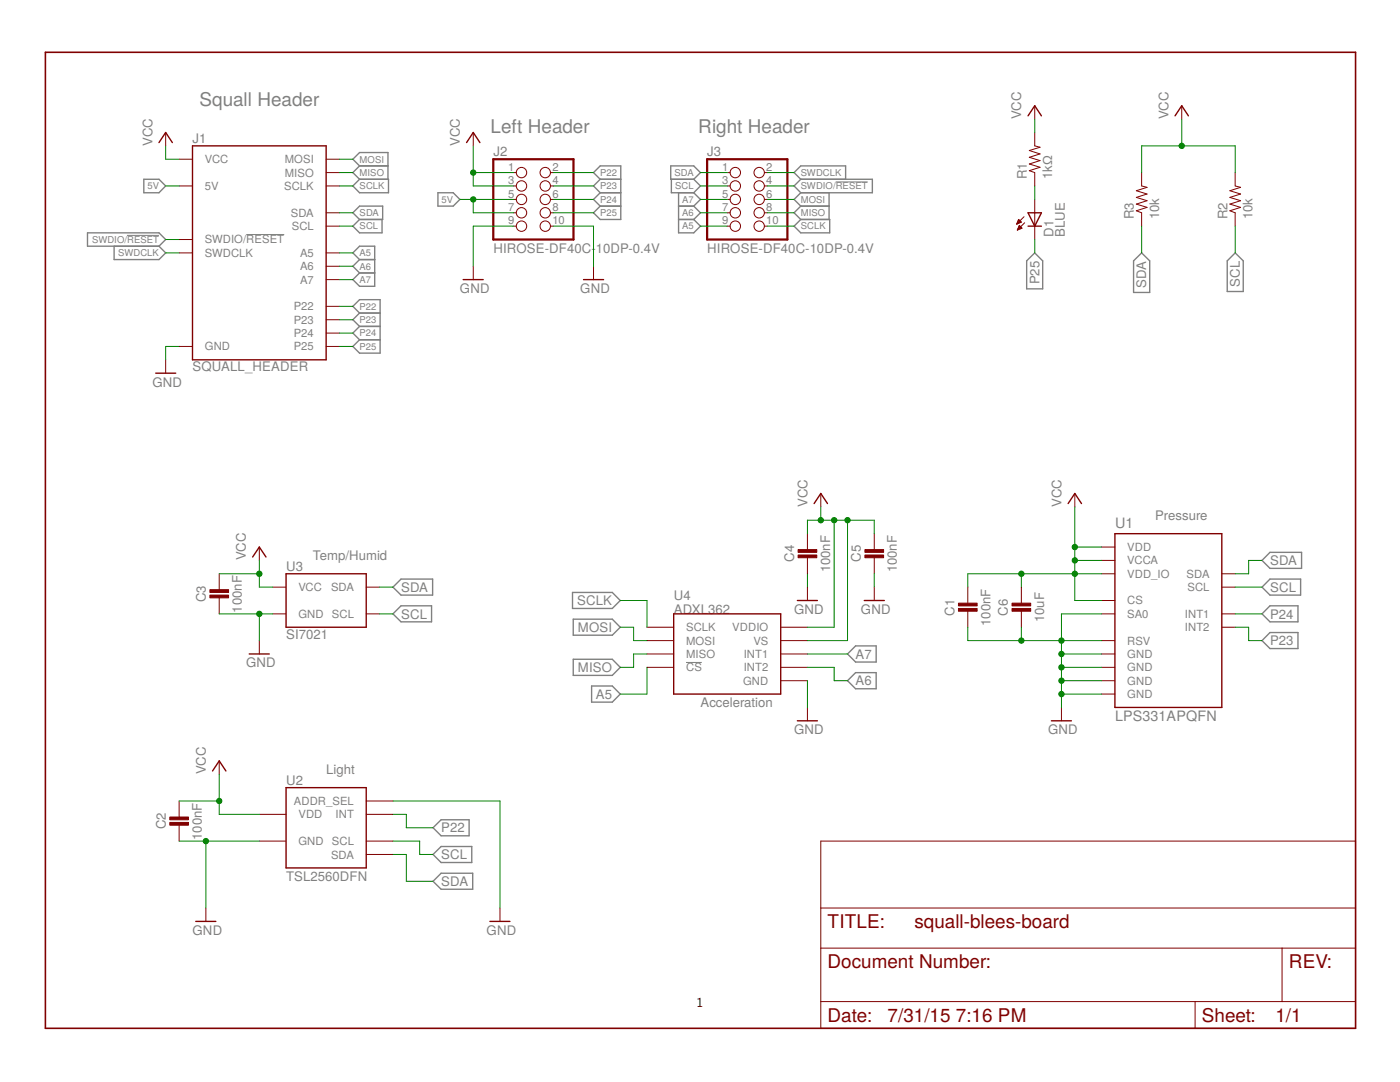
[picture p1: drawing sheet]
<svg xmlns="http://www.w3.org/2000/svg" width="279mm" height="216mm" viewBox="0 0 279 216" stroke-linecap="round" stroke-linejoin="round" font-family="sans-serif">
<path d="M166.8 36.3h6.4M25.3 47h6.4M49.1 46.8h7.6M136.9 132.2h3.2" fill="none" stroke="#808080" stroke-width=".2"/>
<g fill="none" stroke="#808080" stroke-width=".28">
<path d="M28.7 35.8h3l1.4 1.3-1.4 1.4h-3zM70.4 37.1l1.4-1.3h5.7v2.7h-5.7zM71.8 33.1l-1.4-1.3 1.4-1.4h5.6v5.4M71.8 33.1h5.6M71.8 33.1l-1.4 1.3 1.4 1.4M87.4 38.5h3l1.4 1.3-1.4 1.3h-3zM119.8 35.8l-1.4-1.4 1.4-1.3h4.1v10.7h-4.1l-1.4-1.3 1.4-1.4M119.8 35.8h4.1M119.8 38.5h4.1M119.8 35.8l-1.4 1.3 1.4 1.4M119.8 38.5l-1.4 1.3 1.4 1.3M133.9 33.1h4.6l1.3 1.3-1.3 1.4h-4.6z"/>
<path d="M134 35.8v2.7h4.5M135.4 38.5v8h3.1l1.3-1.4-1.3-1.3M138.5 35.8l1.3 1.3-1.3 1.4M138.5 38.5l1.3 1.3-1.3 1.3M159.8 35.8h14.3v2.7h-14.3M159.8 35.8l-1.3-1.4 1.3-1.3h9v2.7M159.8 38.5l-1.3 1.3 1.3 1.3M159.8 35.8l-1.3 1.3 1.3 1.4M165.5 38.5v5.3M17.5 46.5h14.2l1.4 1.3-1.4 1.3h-14.2zM22.8 49.1v2.7h8.9l1.4-1.3-1.4-1.4M70.4 42.5l1.4-1.4h4.6v2.7h-4.6z"/>
<path d="M71.8 51.8l-1.4 1.3 1.4 1.4M71.8 51.8h3M71.8 54.5h3M71.8 51.8l-1.4-1.3 1.4-1.4h3v8h-3l-1.4-1.3 1.4-1.3M71.8 43.8l-1.4 1.3 1.4 1.4h4.4v-2.7M119.8 41.1h4.1M135.4 43.8h3.1M135.4 41.1h3.1M138.5 41.1l1.3 1.4-1.3 1.3M159.8 43.8h5.8v2.7h-5.8l-1.3-1.4zM159.8 41.1h5.7M159.8 41.1l-1.3 1.4 1.3 1.3"/>
<path d="M204.9 52l1.6-1.5 1.6 1.5v5.6h-3.2zM226.2 52l1.6-1.5 1.6 1.5v6.4h-3.2zM246.5 50.5l1.6 1.5v6.2h-3.2v-6.2zM71.8 62.5l-1.4 1.3 1.4 1.3M71.8 62.5h4.1M71.8 65.1h4.1M71.8 62.5l-1.4-1.4 1.4-1.3h4.1v10.7h-4.1l-1.4-1.4 1.4-1.3M71.8 65.1l-1.4 1.4 1.4 1.3M71.8 67.8h4.1M78.4 117.2l1.6-1.7h6.3v3.2h-6.3zM114.3 118.2h7.9l1.6 1.6-1.6 1.6h-7.9zM253.4 115.5h6.2v3.2h-6.2l-1.5-1.5z"/>
<path d="M253.4 110.2h6.4v3.2h-6.4l-1.5-1.6zM80 120.9h6.1v3.2h-6.1l-1.6-1.6zM114.4 123.5h7.8l1.6 1.7-1.6 1.5h-7.8zM114.4 131.6h7.8l1.6 1.6-1.6 1.6h-7.8zM118.1 136.9h4.1l1.6 1.6-1.6 1.6h-4.1zM169.1 135.8l1.7-1.6h4.1v3.2h-4.1zM169.1 130.5l1.7-1.6h4.1v3.2h-4.1zM253.4 126.2h5.6v3.2h-5.6l-1.5-1.6zM253.4 120.9h5.6v3.2h-5.6l-1.5-1.6zM86.4 175.9l1.6-1.7h6.3v3.2h-6.3zM86.4 170.5l1.6-1.6h6.1v3.2h-6.1zM86.4 165.2l1.6-1.6h5.6v3.2h-5.6z"/>
</g>
<path d="M9.1 10.4h261.4v194.8h-261.4z" fill="none" stroke="#800000" stroke-width=".32"/>
<g fill="none" stroke="#800000" stroke-width=".2">
<path d="M33.1 26.4v2.7M35.8 31.8h2.6M35.8 37.1h2.6M65.1 31.8h2.7M65.1 37.1h2.7M65.1 34.4h2.7M94.4 26.4v2.7M102.4 37.1h.6M102.4 34.4h.6M102.4 39.8h.6M109.9 37.1h.5M109.9 34.4h.5"/>
<path d="M109.9 39.8h.5M145.1 37.1h.6M145.1 34.4h.6M145.1 39.8h.6M152.5 37.1h.6M152.5 34.4h.6M152.5 39.8h.6M206.5 21.1v2.7M206.5 26.4v2.7l1.1 .3-2.2 .6 2.2 .7-2.2 .7 2.2 .6-2.2 .7 2.2 .7-2.2 .7 1.1 .3v2.7M206.5 39.8v8M227.8 34.4v2.7l1.1 .3-2.1 .7 2.1 .6-2.1 .7 2.1 .6-2.1 .7 2.1 .7-2.1 .7 1 .4v2.6M235.8 21.1v2.7"/>
<path d="M246.5 34.4v2.7l1.1 .3-2.2 .7 2.2 .6-2.2 .7 2.2 .6-2.2 .7 2.2 .7-2.2 .7 1.1 .4v2.6M35.8 47.8h2.6M35.8 50.5h2.6M65.1 50.5h2.7M65.1 42.5h2.7M65.1 45.1h2.7M65.1 53.1h2.7M65.1 55.8h2.7M94.4 53.1v2.7M102.4 42.5h.6M102.4 45.1h.6M109.9 42.5h.5"/>
<path d="M109.9 45.1h.5M118.4 53.1v2.7M145.1 42.5h.6M145.1 45.1h.6M152.5 42.5h.6M152.5 45.1h.6M202.9 44.7h.1M203 44.5h.3M203 44.4h.6M203.1 45.8h.2M203.1 44.3h.7M203.1 44.1h.5"/>
<path d="M203.1 45.7h.5M203.2 45.6h.7M203.2 44h.3M203.2 43.9h.2M203.2 45.4h.7M203.3 43.8l.5 .5-.9 .4zM203.3 45.3h.4M203.3 45.2h.3M203.4 45h.1M203.4 45l.6 .5-1 .4zM204.4 43.2l-1.5 1.5M204.5 44.4l-1.5 1.5"/>
<path d="M33.1 71.8v2.7M35.8 69.1h2.6M65.1 69.1h2.7M65.1 61.1h2.7M65.1 63.8h2.7M65.1 66.5h2.7M163.8 98.5v2.6M214.5 98.5v2.6M43.8 114.5v3.2M43.8 119v3.5M51.8 109.2v2.6M54.4 117.2h2.7"/>
<path d="M73.1 117.2h2.7M161.1 106.5v3.2M161.1 111v3.5M161.1 117.2v2.6M174.5 106.5v3.2M174.5 111v3.5M174.5 117.2v2.6M193.1 117.2v3.2M203.8 117.2v3.2M219.8 114.5h2.7M219.8 119.8h2.7M219.8 109.2h2.7"/>
<path d="M219.8 111.8h2.7M243.8 114.5h2.7M243.8 117.2h2.7M51.8 127.8v2.7M54.4 122.5h2.7M73.1 122.5h2.7M129.1 130.5h5.4M129.1 125.2h5.4M129.1 127.8h5.4M129.1 133.2h5.4M155.8 130.5h5.3M155.8 125.2h5.3"/>
<path d="M155.8 127.8h5.3M155.8 133.2h5.3M155.8 135.8h5.3M193.1 121.7v3.5M203.8 121.7v3.5M219.8 130.5h2.7M219.8 122.5h2.7M219.8 127.8h2.7M219.8 133.2h2.7M219.8 135.8h2.7M219.8 138.5h2.7M243.8 122.5h2.7"/>
<path d="M243.8 125.2h2.7M35.8 159.8v3.2M43.8 151.8v2.7M73.1 159.8h5.3M161.1 141.2v2.6M211.8 141.2v2.6M35.8 164.4v3.4M51.8 167.8h5.3M51.8 162.5h5.3M73.1 167.8h5.3M73.1 162.5h5.3M73.1 170.5h5.3"/>
<path d="M163.8 167.8h106.7v37.4h-106.7zM41.1 181.2v2.7M99.8 181.2v2.7M163.8 189.2h106.7M163.8 199.9h106.7M163.8 181.2h106.7M238.5 199.9v5.3M255.9 189.2v10.7"/>
<circle cx="104.1" cy="37.1" r="1.04"/>
<circle cx="104.1" cy="39.8" r="1.04"/>
<circle cx="104.1" cy="34.4" r="1.04"/>
<circle cx="108.8" cy="34.4" r="1.04"/>
<circle cx="108.8" cy="37.1" r="1.04"/>
<circle cx="108.8" cy="39.8" r="1.04"/>
<circle cx="146.7" cy="37.1" r="1.04"/>
<circle cx="146.7" cy="34.4" r="1.04"/>
<circle cx="146.7" cy="39.8" r="1.04"/>
<circle cx="151.5" cy="39.8" r="1.04"/>
<circle cx="151.5" cy="37.1" r="1.04"/>
<circle cx="151.5" cy="34.4" r="1.04"/>
<circle cx="104.1" cy="45.1" r="1.04"/>
<circle cx="104.1" cy="42.5" r="1.04"/>
<circle cx="108.8" cy="45.1" r="1.04"/>
<circle cx="108.8" cy="42.5" r="1.04"/>
<circle cx="146.7" cy="45.1" r="1.04"/>
<circle cx="146.7" cy="42.5" r="1.04"/>
<circle cx="151.5" cy="45.1" r="1.04"/>
<circle cx="151.5" cy="42.5" r="1.04"/>
</g>
<g fill="none" stroke="#800000" stroke-width=".28">
<path d="M31.7 28.4l1.4-2 1.3 2M38.4 29.1h26.7v42.7h-26.7zM93.1 28.4l1.3-2 1.4 2M205.2 23.1l1.3-2 1.3 2M234.5 23.1l1.3-2 1.4 2M92.4 55.8h4M116.5 55.8h4M205.2 42.5h2.6l-1.3 2.6zM205.2 45.1h2.6M31.1 74.5h4M50.4 111.1l1.4-1.9 1.3 1.9M57.1 114.5h16v10.7h-16z"/>
<path d="M159.1 119.8h4M162.5 100.5l1.3-2 1.3 2M172.5 119.8h4M213.2 100.5l1.3-2 1.3 2M222.5 106.5h21.3v34.7h-21.3zM49.7 130.5h4M134.5 122.5h21.3v16h-21.3zM42.4 153.8l1.4-2 1.3 2M57.1 157.2h16v16h-16zM159.1 143.8h4M209.8 143.8h4M39.1 183.9h4"/>
<path d="M97.8 183.9h4"/>
</g>
<path d="M98.4 31.8h16v16h-16zM141.1 31.8h16v16h-16z" fill="none" stroke="#800000" stroke-width=".44"/>
<g fill="#800000" stroke="#800000" stroke-width=".2">
<path d="M202 120.4h3.7v.5h-3.7z"/>
<path d="M202 121.4h3.7v.6h-3.7z"/>
<path d="M191.3 120.4h3.7v.5h-3.7z"/>
<path d="M191.3 121.4h3.7v.6h-3.7z"/>
<path d="M41.9 117.7h3.7v.5h-3.7z"/>
<path d="M41.9 118.7h3.7v.6h-3.7z"/>
<path d="M33.9 163h3.7v.6h-3.7z"/>
<path d="M33.9 164.1h3.7v.6h-3.7z"/>
<path d="M159.3 109.7h3.7v.5h-3.7z"/>
<path d="M159.3 110.7h3.7v.6h-3.7z"/>
<path d="M172.6 109.7h3.7v.5h-3.7z"/>
<path d="M172.6 110.7h3.7v.6h-3.7z"/>
</g>
<g fill="none" stroke="#008000" stroke-width=".2">
<path d="M33.1 29.1v2.7h2.7M33.1 37.1h2.7M67.8 31.8h2.6M67.8 37.1h2.6M67.8 34.4h2.6M91.8 39.8h10.6M94.4 29.1v8h8M94.4 39.8v2.7h8M94.4 34.4h8M110.4 37.1h8M110.4 34.4h8M110.4 39.8h8"/>
<path d="M139.8 37.1h5.3M139.8 34.4h5.3M139.8 39.8h5.3M153.1 37.1h5.4M153.1 34.4h5.4M153.1 39.8h5.4M206.5 23.8v2.6M206.5 37.1v2.7M227.8 34.4v-5.3h18.7v5.3M235.8 23.8v5.3M33.1 50.5h2.7M33.1 47.8h2.7"/>
<path d="M67.8 45.1h2.6M67.8 53.1h2.6M67.8 42.5h2.6M67.8 50.5h2.6M67.8 55.8h2.6M102.4 45.1h-8v8M110.4 45.1h8v8M110.4 42.5h8M139.8 45.1h5.3M139.8 42.5h5.3M153.1 45.1h5.4M153.1 42.5h5.4"/>
<path d="M206.5 47.8v2.7M227.8 45.1v5.4M246.5 45.1v5.4M35.8 69.1h-2.7v2.7M67.8 69.1h2.6M67.8 63.8h2.6M67.8 66.5h2.6M67.8 61.1h2.6M43.8 114.5h8M51.8 111.8v5.4h2.6M75.8 117.2h2.6M123.8 119.8h5.3v5.4"/>
<path d="M161.1 106.5v-2.7h13.4v2.7M161.1 114.5v2.7M163.8 101.1v2.7M166.5 103.8v21.4h-5.4M169.1 103.8v24h-8M174.5 114.5v2.7M203.8 114.5v2.7M214.5 109.2h5.3M214.5 101.1v18.7h5.3M214.5 111.8h5.3M219.8 114.5h-26.7v2.7M246.5 117.2h5.4"/>
<path d="M251.9 111.8h-2.7v2.7h-2.7M43.8 122.5h10.6M51.8 122.5v5.3M75.8 122.5h2.6M123.8 125.2h2.6v2.6h2.7M129.1 130.5h-2.7v2.7h-2.6M129.1 133.2v5.3h-5.3M161.1 133.2h5.4v2.6h2.6M161.1 135.8v5.4M161.1 130.5h8M193.1 125.2v2.6h26.7M203.8 125.2v2.6"/>
<path d="M211.8 130.5h8M211.8 133.2h8M211.8 135.8h8M211.8 138.5h8M219.8 122.5h-8v18.7M246.5 125.2h2.7v2.6h2.7M246.5 122.5h5.4M35.8 159.8h8M43.8 154.5v8h8M78.4 159.8h21.4v21.4M35.8 167.8h16M41.1 167.8v13.4"/>
<path d="M78.4 162.5h2.7v2.7h5.3M78.4 167.8h5.4v2.7h2.6M78.4 170.5h2.7v5.4h5.3"/>
</g>
<g fill="#008000" stroke="#008000" stroke-width=".2">
<circle cx="94.4" cy="34.4" r=".53"/>
<circle cx="43.8" cy="159.8" r=".53"/>
<circle cx="214.5" cy="109.2" r=".53"/>
<circle cx="214.5" cy="111.8" r=".53"/>
<circle cx="214.5" cy="114.5" r=".53"/>
<circle cx="203.8" cy="114.5" r=".53"/>
<circle cx="51.8" cy="114.5" r=".53"/>
<circle cx="235.8" cy="29.1" r=".53"/>
<circle cx="166.5" cy="103.8" r=".53"/>
<circle cx="169.1" cy="103.8" r=".53"/>
<circle cx="163.8" cy="103.8" r=".53"/>
<circle cx="41.1" cy="167.8" r=".53"/>
<circle cx="211.8" cy="130.5" r=".53"/>
<circle cx="211.8" cy="133.2" r=".53"/>
<circle cx="211.8" cy="135.8" r=".53"/>
<circle cx="211.8" cy="138.5" r=".53"/>
<circle cx="211.8" cy="127.8" r=".53"/>
<circle cx="203.8" cy="127.8" r=".53"/>
<circle cx="51.8" cy="122.5" r=".53"/>
<circle cx="94.4" cy="39.8" r=".53"/>
</g>
<g font-size="3.8" fill="#808080">
<text x="39.8" y="21.1">Squall Header</text>
<text x="97.9" y="26.4">Left Header</text>
<text x="139.4" y="26.4">Right Header</text>
</g>
<g font-size="3.8" fill="#800000">
<text x="165.2" y="185.2">TITLE:</text>
<text x="182.5" y="185.2">squall-blees-board</text>
<text x="165.2" y="193.2">Document Number:</text>
<text x="257.2" y="193.2">REV:</text>
<text x="165.2" y="203.9">Date:</text>
<text x="177.1" y="203.9">7/31/15</text>
<text x="190.8" y="203.9">7:16 PM</text>
<text x="239.9" y="203.9">Sheet:</text>
<text x="254.5" y="203.9">1/1</text>
</g>
<g font-size="2.9" fill="#808080">
<text x="222.5" y="105.4">U1</text>
<text x="222.5" y="143.8">LPS331APQFN</text>
</g>
<text font-size="2.7" x="139" y="200.9">1</text>
<g font-size="2.6" fill="#808080">
<text x="203.8" y="23.8" transform="rotate(-90 203.8 23.8)">VCC</text>
<text x="233.2" y="23.8" transform="rotate(-90 233.2 23.8)">VCC</text>
<text x="30.4" y="29.1" transform="rotate(-90 30.4 29.1)">VCC</text>
<text x="38.4" y="28.6">J1</text>
<text x="91.8" y="29.1" transform="rotate(-90 91.8 29.1)">VCC</text>
<text x="98.5" y="31.1">J2</text>
<text x="141.1" y="31.1">J3</text>
<text x="204.9" y="35.8" transform="rotate(-90 204.9 35.8)">R1</text>
<text x="210" y="35.8" transform="rotate(-90 210 35.8)">1kΩ</text>
<text x="210.2" y="47.2" transform="rotate(-90 210.2 47.2)">D1</text>
<text x="212.5" y="47.2" transform="rotate(-90 212.5 47.2)">BLUE</text>
<text x="226.3" y="43.8" transform="rotate(-90 226.3 43.8)">R3</text>
<text x="231.3" y="43.8" transform="rotate(-90 231.3 43.8)">10k</text>
<text x="244.9" y="43.8" transform="rotate(-90 244.9 43.8)">R2</text>
<text x="250" y="43.8" transform="rotate(-90 250 43.8)">10k</text>
<text x="98.5" y="50.5">HIROSE-DF40C-</text>
<text x="118.9" y="50.5">10DP-0.4V</text>
<text x="141.1" y="50.5">HIROSE-DF40C-10DP-0.4V</text>
<text x="91.8" y="58.5">GND</text>
<text x="115.8" y="58.5">GND</text>
<text x="207.4" y="56.8" transform="rotate(-90 207.4 56.8)">P25</text>
<text x="228.8" y="57.5" transform="rotate(-90 228.8 57.5)">SDA</text>
<text x="247.4" y="57.3" transform="rotate(-90 247.4 57.3)">SCL</text>
<text x="30.4" y="77.1">GND</text>
<text x="38.4" y="73.9">SQUALL_HEADER</text>
<text x="161.1" y="101.1" transform="rotate(-90 161.1 101.1)">VCC</text>
<text x="211.8" y="101.1" transform="rotate(-90 211.8 101.1)">VCC</text>
<text x="230.5" y="103.8">Pressure</text>
<text x="49.1" y="111.8" transform="rotate(-90 49.1 111.8)">VCC</text>
<text x="57.1" y="113.9">U3</text>
<text x="62.4" y="111.8">Temp/Humid</text>
<text x="158.5" y="112.2" transform="rotate(-90 158.5 112.2)">C4</text>
<text x="171.8" y="112.2" transform="rotate(-90 171.8 112.2)">C5</text>
<text x="253.5" y="112.7">SDA</text>
<text x="80" y="118.1">SDA</text>
<text x="134.5" y="119.8">U4</text>
<text x="165.7" y="114.2" transform="rotate(-90 165.7 114.2)">100nF</text>
<text x="179" y="114.2" transform="rotate(-90 179 114.2)">100nF</text>
<text x="253.5" y="118.1">SCL</text>
<text x="41.1" y="120.2" transform="rotate(-90 41.1 120.2)">C3</text>
<text x="48.3" y="122.2" transform="rotate(-90 48.3 122.2)">100nF</text>
<text x="80" y="123.4">SCL</text>
<text x="115.2" y="120.7">SCLK</text>
<text x="134.5" y="122.5">ADXL362</text>
<text x="158.5" y="122.5">GND</text>
<text x="171.8" y="122.5">GND</text>
<text x="190.5" y="122.8" transform="rotate(-90 190.5 122.8)">C1</text>
<text x="197.7" y="124.9" transform="rotate(-90 197.7 124.9)">100nF</text>
<text x="201.2" y="122.8" transform="rotate(-90 201.2 122.8)">C6</text>
<text x="208.4" y="124.2" transform="rotate(-90 208.4 124.2)">10uF</text>
<text x="253.5" y="123.4">P24</text>
<text x="57.1" y="127.6">SI7021</text>
<text x="115.3" y="126.1">MOSI</text>
<text x="170.8" y="131.4">A7</text>
<text x="253.5" y="128.8">P23</text>
<text x="49.1" y="133.2">GND</text>
<text x="115.3" y="134.1">MISO</text>
<text x="170.8" y="136.8">A6</text>
<text x="118.9" y="139.4">A5</text>
<text x="139.8" y="141.2">Acceleration</text>
<text x="158.5" y="146.5">GND</text>
<text x="209.2" y="146.5">GND</text>
<text x="41.1" y="154.5" transform="rotate(-90 41.1 154.5)">VCC</text>
<text x="65.1" y="154.5">Light</text>
<text x="57.1" y="156.6">U2</text>
<text x="33.1" y="165.5" transform="rotate(-90 33.1 165.5)">C2</text>
<text x="40.3" y="167.6" transform="rotate(-90 40.3 167.6)">100nF</text>
<text x="88.1" y="166.1">P22</text>
<text x="88.1" y="171.4">SCL</text>
<text x="57.1" y="175.8">TSL2560DFN</text>
<text x="88.1" y="176.8">SDA</text>
<text x="38.4" y="186.5">GND</text>
<text x="97.1" y="186.5">GND</text>
</g>
<g font-size="2.2" fill="#808080">
<text x="40.9" y="32.6">VCC</text>
<text x="56.8" y="32.6">MOSI</text>
<text x="56.8" y="35.3">MISO</text>
<text x="101.4" y="34.1">1</text>
<text x="110.2" y="34.1">2</text>
<text x="144.1" y="34.1">1</text>
<text x="152.9" y="34.1">2</text>
<text x="40.9" y="37.9">5V</text>
<text x="56.7" y="37.9">SCLK</text>
<text x="101.4" y="36.7">3</text>
<text x="101.4" y="39.4">5</text>
<text x="110.2" y="36.7">4</text>
<text x="110.2" y="39.4">6</text>
<text x="144.1" y="36.7">3</text>
<text x="144.1" y="39.4">5</text>
<text x="152.9" y="36.7">4</text>
<text x="152.9" y="39.4">6</text>
<text x="58.1" y="43.3">SDA</text>
<text x="58.2" y="45.9">SCL</text>
<text x="101.4" y="42.1">7</text>
<text x="101.4" y="44.7">9</text>
<text x="110.2" y="42.1">8</text>
<text x="110.2" y="44.7">10</text>
<text x="144.1" y="42.1">7</text>
<text x="144.1" y="44.7">9</text>
<text x="152.9" y="42.1">8</text>
<text x="152.9" y="44.7">10</text>
<text x="40.9" y="48.6">SWDIO/RESET</text>
<text x="40.9" y="51.3">SWDCLK</text>
<text x="59.9" y="51.3">A5</text>
<text x="59.9" y="53.9">A6</text>
<text x="59.9" y="56.6">A7</text>
<text x="58.6" y="61.9">P22</text>
<text x="58.6" y="64.6">P23</text>
<text x="40.9" y="69.9">GND</text>
<text x="58.6" y="67.3">P24</text>
<text x="58.6" y="69.9">P25</text>
<text x="225" y="109.9">VDD</text>
<text x="225" y="112.6">VCCA</text>
<text x="59.6" y="118">VCC</text>
<text x="66.1" y="118">SDA</text>
<text x="225" y="115.3">VDD_IO</text>
<text x="236.8" y="115.3">SDA</text>
<text x="237" y="118">SCL</text>
<text x="59.6" y="123.3">GND</text>
<text x="66.2" y="123.3">SCL</text>
<text x="136.9" y="126">SCLK</text>
<text x="146.1" y="126">VDDIO</text>
<text x="225" y="123.3">SA0</text>
<text x="225" y="120.6">CS</text>
<text x="236.5" y="126">INT2</text>
<text x="236.5" y="123.3">INT1</text>
<text x="136.9" y="128.6">MOSI</text>
<text x="136.9" y="131.3">MISO</text>
<text x="148.4" y="131.3">INT1</text>
<text x="150.4" y="128.6">VS</text>
<text x="225" y="131.3">GND</text>
<text x="225" y="128.6">RSV</text>
<text x="136.9" y="134">CS</text>
<text x="148.3" y="136.6">GND</text>
<text x="148.4" y="134">INT2</text>
<text x="225" y="134">GND</text>
<text x="225" y="136.6">GND</text>
<text x="225" y="139.3">GND</text>
<text x="58.7" y="160.6">ADDR_SEL</text>
<text x="59.6" y="163.3">VDD</text>
<text x="67" y="163.3">INT</text>
<text x="59.6" y="168.6">GND</text>
<text x="66.1" y="171.3">SDA</text>
<text x="66.2" y="168.6">SCL</text>
</g>
<g font-size="1.9" fill="#808080">
<text x="71.8" y="32.4">MOSI</text>
<text x="71.8" y="35.1">MISO</text>
<text x="119.8" y="35.1">P22</text>
<text x="134.6" y="35.1">SDA</text>
<text x="159.8" y="35.1">SWDCLK</text>
<text x="29.4" y="37.8">5V</text>
<text x="71.8" y="37.8">SCLK</text>
<text x="88.1" y="40.4">5V</text>
<text x="119.8" y="37.8">P23</text>
<text x="119.8" y="40.5">P24</text>
<text x="134.7" y="37.8">SCL</text>
<text x="136.1" y="40.4">A7</text>
<text x="159.8" y="40.5">MOSI</text>
<text x="159.8" y="37.8">SWDIO/RESET</text>
<text x="71.8" y="43.1">SDA</text>
<text x="71.8" y="45.8">SCL</text>
<text x="119.8" y="43.1">P25</text>
<text x="136.1" y="43.1">A6</text>
<text x="136.1" y="45.8">A5</text>
<text x="159.8" y="45.8">SCLK</text>
<text x="159.8" y="43.1">MISO</text>
<text x="18.4" y="48.5">SWDIO/RESET</text>
<text x="23.6" y="51.1">SWDCLK</text>
<text x="71.8" y="53.8">A6</text>
<text x="71.8" y="51.1">A5</text>
<text x="71.8" y="56.5">A7</text>
<text x="71.8" y="64.5">P23</text>
<text x="71.8" y="61.8">P22</text>
<text x="71.8" y="67.1">P24</text>
<text x="71.8" y="69.8">P25</text>
</g>
</svg>
